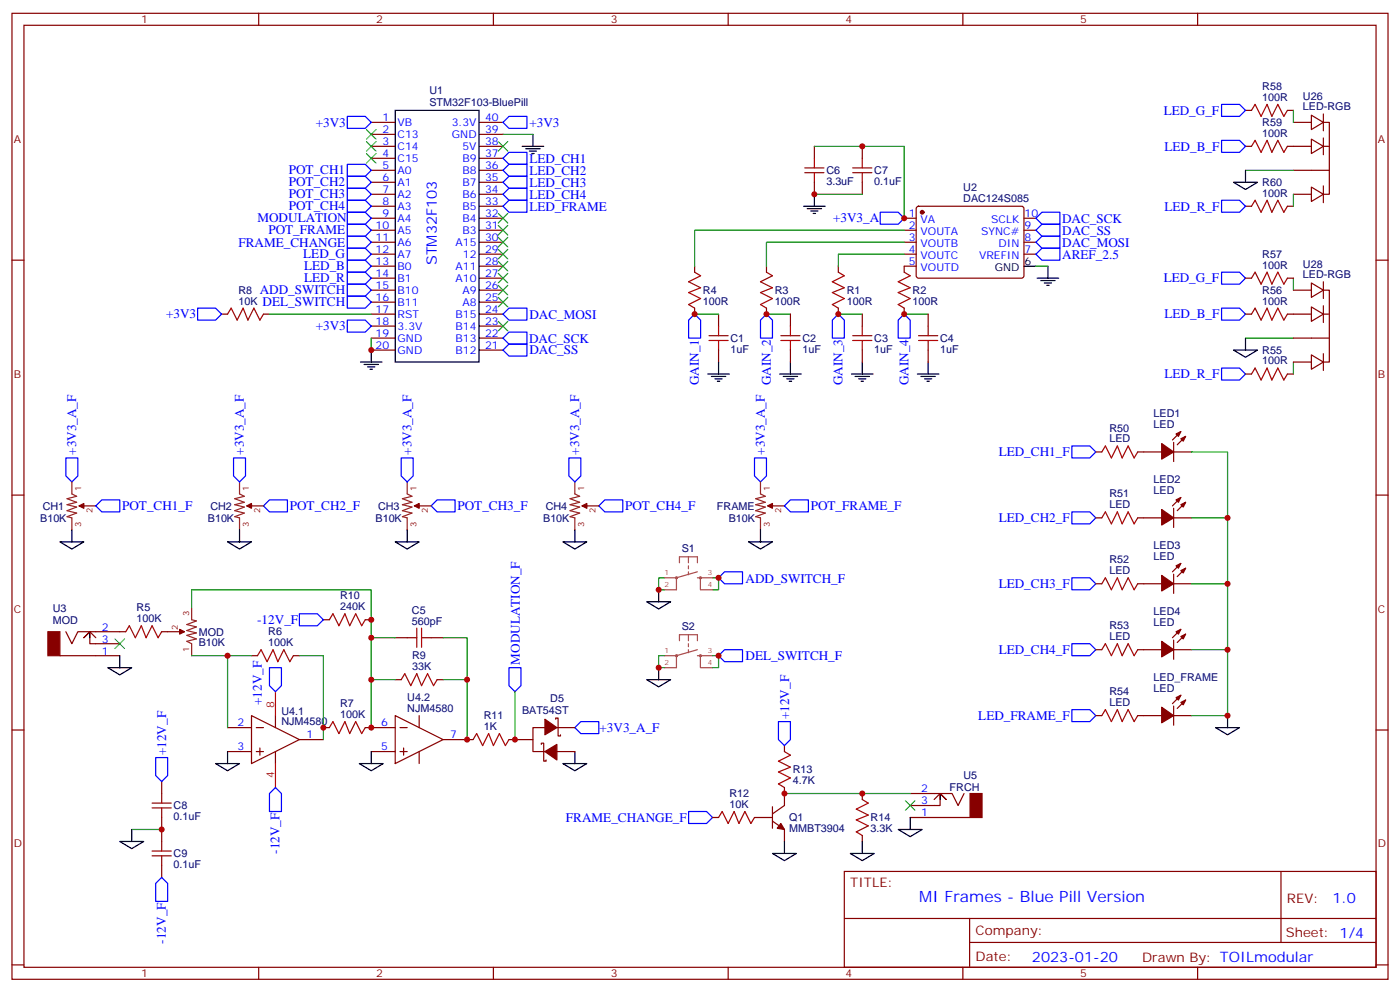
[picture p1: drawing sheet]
<svg xmlns="http://www.w3.org/2000/svg" width="412mm" height="292mm" viewBox="0 0 412 292" stroke-linecap="round" stroke-linejoin="round" font-family="sans-serif">
<g fill="none" stroke="#870000" stroke-width=".35">
<path d="M3.5 3.9h405.4v284.4h-405.4zM7.1 7.4h398.2v277.3h-398.2zM76.2 3.9v3.5M145.3 3.9v3.5M214.5 3.9v3.5M283.6 3.9v3.5M352.8 3.9v3.5M109.4 36h7M109.4 39.5h7M141.1 36h7.1M141.1 39.5h7.1M366.9 32.5h1.8"/>
<path d="M379.2 32.5h1.8M381 36h5.3M386.3 33.9l3.5 2.1-3.5 2.1zM389.8 36h1.8v21.2h-1.8M389.8 33.5v5M109.4 43.1h7M109.4 46.6h7M109.4 50.1h7M109.4 53.7h7M109.4 57.2h7M141.1 43.1h7.1M141.1 46.6h7.1"/>
<path d="M141.1 50.1h7.1M141.1 53.7h7.1M141.1 57.2h7.1M239.9 43.1v3.5M239.9 53.7v3.5M254 43.1v3.5M254 53.7v3.5M366.9 43.1h1.8M379.2 43.1h7.1M381 50.1h10.6M381 57.2h5.3M386.3 55.1l3.5 2.1-3.5 2.1z"/>
<path d="M386.3 41l3.5 2.1-3.5 2.1zM389.8 43.1h1.8M389.8 40.6v4.9M389.8 54.7v5M3.5 76.6h3.6M109.4 60.7h7M109.4 64.2h7M109.4 67.8h7M109.4 71.3h7M109.4 74.8h7M109.4 78.4h7M141.1 60.7h7.1"/>
<path d="M141.1 64.2h7.1M141.1 67.8h7.1M141.1 71.3h7.1M141.1 74.8h7.1M141.1 78.4h7.1M204.6 78.4v1.7M225.8 78.4v1.7M246.9 78.4v1.7M266.3 64.2h3.6M266.3 67.8h3.6M266.3 71.3h3.6M266.3 74.8h3.6"/>
<path d="M269.9 78.4h-3.6v1.7M270.1 60.9l.5-.2 30.6 .1 .4 .6v20l-.7 .5-30.6-.1-.4-.6v-19.8zM301.6 64.2h3.6M301.6 67.8h3.6M301.6 71.3h3.6M301.6 74.8h3.6M366.9 60.7h1.8M379.2 60.7h1.8M405.3 76.6h3.6M65.3 92.5h1.7M77.6 92.5h1.8M109.4 81.9h7"/>
<path d="M109.4 85.4h7M109.4 88.9h7M109.4 92.5h7M109.4 96h7M109.4 99.5h7M141.1 81.9h7.1M141.1 85.4h7.1M141.1 88.9h7.1M141.1 92.5h7.1M141.1 96h7.1M141.1 99.5h7.1M204.6 90.7v1.8"/>
<path d="M211.7 92.5v3.5M225.8 90.7v1.8M232.8 92.5v3.5M246.9 90.7v1.8M254 92.5v3.5M266.3 90.7v1.8M273.4 92.5v3.5M366.9 81.9h1.8M366.9 92.5h1.8M379.2 81.9h1.8M379.2 92.5h7.1M381 85.4h5.3"/>
<path d="M381 99.5h10.6M386.3 90.3l3.5 2.2-3.5 2.1zM386.3 83.3l3.5 2.1-3.5 2.1zM389.8 85.4h1.8v21.2h-1.8M389.8 92.5h1.8M389.8 82.9v5M389.8 90v4.9M109.4 103h7M141.1 103h7.1M211.7 103v3.6M232.8 103v3.6M254 103v3.6"/>
<path d="M273.4 103v3.6M366.9 110.1h1.8M379.2 110.1h1.8M381 106.6h5.3M386.3 104.5l3.5 2.1-3.5 2.1zM389.8 104.1v4.9M322.8 133h1.8M335.1 133h7.1M345.7 133h5.3M345.7 130.2v5.7M347.8 127l-2.4 2.5M349.2 128.4l-2.4 2.5"/>
<path d="M3.5 145.7h3.6M24.7 148.9h3.5M74.1 148.9h3.5M123.5 148.9h3.5M172.9 148.9h3.5M227.5 148.9h3.6M322.8 152.4h1.8M335.1 152.4h7.1M345.7 149.6v5.7M345.7 152.4h5.3M347.8 146.4l-2.4 2.5M349.2 147.8l-2.4 2.5"/>
<path d="M405.3 145.7h3.6M322.8 171.8h1.8M335.1 171.8h7.1M345.7 169v5.7M345.7 171.8h5.3M347.8 165.8l-2.4 2.5M349.2 167.3l-2.4 2.4M17.6 193h17.7M19.4 185.9l1.8 3.6 1.7-3.6h14.1M28.2 187.7l-1.7-1.8-1.8 1.8 1.8-1.8v3.6h8.8M47.6 185.9h5.3M74.1 193h1.7"/>
<path d="M86.4 193h1.8M95.2 182.4h1.8M107.6 182.4h1.8M116.4 187.7h3.5M127 187.7h3.5M322.8 191.2h1.8M335.1 191.2h7.1M345.7 188.4v5.7M345.7 191.2h5.3M347.8 185.2l-2.4 2.5M349.2 186.7l-2.4 2.4M3.5 214.9h3.6"/>
<path d="M67 214.2h7.1M74.1 210.6l14.1 7.1-14.1 7.1zM75.5 214.2h2.1M81.1 210.6v3.6M88.2 217.7h7M95.2 214.2h1.8M107.6 214.2h8.8M116.4 210.6l14.1 7.1-14.1 7.1zM116.4 200.1h1.8M117.8 214.2h2.1M123.5 210.6v3.6M128.8 200.1h1.7"/>
<path d="M130.5 217.7h8.8M149.9 217.7h7.1M159.5 219.1v-.3h.7v5.2h.7v-.3M160.5 214.2h-3.5v7h3.5M163.7 211.7v-.4h.7v5.3h.7v-.3M164 214.2h5.3M231.1 219.5v1.7M322.8 210.6h1.8M335.1 210.6h7.1M345.7 207.8v5.7M345.7 210.6h5.3M347.8 204.6l-2.4 2.5"/>
<path d="M349.2 206.1l-2.4 2.4M405.3 214.9h3.6M47.6 230v3.6M67 221.2h7.1M75.5 221.2h2.1M76.6 220.2v2.1M81.1 221.2v3.6M109.4 221.2h7M117.8 221.2h2.1M118.9 220.2v2.1M123.5 221.2v3.6M164 221.2h5.3"/>
<path d="M227.5 237.5v6.3M231.1 231.8v5.3l-3.6 2.5M254 233.6v1.7M268.1 233.6h12.4l1.7 3.5 1.8-3.5M275.2 235.3l1.7-1.7 1.8 1.7-1.8-1.7v3.5h-8.8M47.6 240.6v7.1M47.6 254.7v3.6M209.9 240.6h1.8M222.2 240.6h5.3M227.5 241.7l3.6 2.5v3.5M248.7 256.5h156.6v28.2h-156.6zM254 245.9v1.8"/>
<path d="M268.1 240.6h17.7M377.3 256.5v20.9M248.7 270.4h156.5M285.6 277.4h119.6M285.6 270.4v14.1M3.5 284h3.6M76.2 284.7v3.6M145.3 284.7v3.6M214.5 284.7v3.6M283.6 284.7v3.6M352.8 284.7v3.6M405.3 284h3.6"/>
</g>
<g fill="none" stroke="#000" stroke-width=".35">
<path d="M116.4 32.5h24.7v74.1h-24.7zM157 39.5v3.6M153.8 43.1h6.4M154.9 43.8h4.2M155.9 44.5h2.1M156.6 45.2h.7M239.9 57.2v3.5M363.4 53.7h7l-3.5 2.1zM366.9 50.1v3.6M236.7 60.7h6.4M237.8 61.4h4.2M238.8 62.1h2.1"/>
<path d="M239.5 62.8h.7M301.6 78.4h3.6M308.7 78.4v3.5M305.5 81.9h6.4M306.6 82.6h4.2M307.6 83.3h2.1M308.3 84h.7M366.9 99.5v3.5M106.2 106.6h6.3M107.2 107.3h4.3M108.3 108h2.1M109 108.7h.7"/>
<path d="M109.4 103v3.6M208.5 110.1h6.3M209.5 110.8h4.3M210.6 111.5h2.1M211.3 112.2h.7M211.7 106.6v3.5M229.7 110.1h6.3M230.7 110.8h4.2M231.8 111.5h2.1M232.5 112.2h.7M232.8 106.6v3.5M250.8 110.1h6.4"/>
<path d="M251.9 110.8h4.2M252.9 111.5h2.2M253.6 112.2h.8M254 106.6v3.5M270.2 110.1h6.4M271.3 110.8h4.2M272.3 111.5h2.2M273 112.2h.8M273.4 106.6v3.5M363.4 103h7l-3.5 2.2zM17.6 159.5h7.1l-3.5 2.1zM21.2 156v3.5"/>
<path d="M67 159.5h7.1l-3.5 2.1zM70.6 156v3.5M116.4 159.5h7.1l-3.6 2.1zM119.9 156v3.5M165.8 159.5h7.1l-3.6 2.1zM169.3 156v3.5M220.5 159.5h7l-3.5 2.1zM224 156v3.5M190.5 177.1h7.1l-3.6 2.1zM194 173.6v3.5M26.5 185.9v1.8M31.7 196.5h7.1l-3.5 2.1z"/>
<path d="M35.3 193v3.5M194 196.5v3.6M190.5 200.1h7.1l-3.6 2.1zM358.1 214.2h7l-3.5 2.1zM361.6 210.6v3.6M63.5 224.8h7.1l-3.6 2.1zM67 221.2v3.6M105.8 224.8h7.1l-3.5 2.1zM109.4 221.2v3.6M165.8 224.8h7.1l-3.6 2.1zM169.3 221.2v3.6M276.9 233.6v1.7"/>
<path d="M35.3 247.7h7l-3.5 2.1zM38.8 244.2v3.5M227.5 251.2h7.1l-3.5 2.1zM231.1 247.7v3.5M250.5 251.2h7l-3.5 2.1zM254 247.7v3.5M264.6 244.2h7l-3.5 2.1zM268.1 240.6v3.6"/>
</g>
<g fill="none" stroke="#00f" stroke-width=".35">
<path d="M102.3 34.3h5.3l1.8 1.7-1.8 1.8h-5.3zM148.2 36l1.7-1.7h5.3v3.5h-5.3zM359.8 30.7h5.3l1.8 1.8-1.8 1.8h-5.3zM102.3 48.4h5.3l1.8 1.7-1.8 1.8h-5.3zM102.3 51.9h5.3l1.8 1.8-1.8 1.7h-5.3zM102.3 55.4h5.3l1.8 1.8-1.8 1.7h-5.3zM102.3 58.9h5.3l1.8 1.8-1.8 1.8h-5.3zM148.2 46.6l1.7-1.8h5.3v3.6h-5.3zM148.2 50.1l1.7-1.7h5.3v3.5h-5.3zM148.2 53.7l1.7-1.8h5.3v3.5h-5.3zM148.2 57.2l1.7-1.8h5.3v3.5h-5.3zM359.8 58.9h5.3l1.8 1.8-1.8 1.8h-5.3z"/>
<path d="M359.8 41.3h5.3l1.8 1.8-1.8 1.7h-5.3zM102.3 62.5h5.3l1.8 1.7-1.8 1.8h-5.3zM102.3 66h5.3l1.8 1.8-1.8 1.7h-5.3zM102.3 69.5h5.3l1.8 1.8-1.8 1.8h-5.3zM102.3 73.1h5.3l1.8 1.7-1.8 1.8h-5.3zM102.3 76.6h5.3l1.8 1.8-1.8 1.7h-5.3zM148.2 60.7l1.7-1.8h5.3v3.6h-5.3zM259.3 62.5h5.3l1.7 1.7-1.7 1.8h-5.3zM305.2 71.3l1.7-1.8h5.3v3.6h-5.3zM305.2 64.2l1.7-1.7h5.3v3.5h-5.3zM306.9 73.1h5.3v3.5h-5.3l-1.7-1.8zM306.9 66h5.3v3.5h-5.3l-1.7-1.7z"/>
<path d="M58.2 90.7h5.3l1.8 1.8-1.8 1.7h-5.3zM102.3 83.6h5.3l1.8 1.8-1.8 1.8h-5.3zM102.3 87.2h5.3l1.8 1.7-1.8 1.8h-5.3zM102.3 94.2h5.3l1.8 1.8-1.8 1.8h-5.3zM102.3 80.1h5.3l1.8 1.8-1.8 1.7h-5.3zM148.2 92.5l1.7-1.8h5.3v3.5h-5.3zM148.2 99.5l1.7-1.7h5.3v3.5h-5.3zM204.6 92.5l1.8 1.7v5.3h-3.6v-5.3zM224 94.2l1.8-1.7 1.7 1.7v5.3h-3.5zM246.9 92.5l1.8 1.7v5.3h-3.5v-5.3zM266.3 92.5l1.8 1.7v5.3h-3.5v-5.3zM359.8 80.1h5.3l1.8 1.8-1.8 1.7h-5.3z"/>
<path d="M359.8 90.7h5.3l1.8 1.8-1.8 1.7h-5.3zM149.9 101.3h5.3v3.5h-5.3l-1.7-1.8zM359.8 108.3h5.3l1.8 1.8-1.8 1.8h-5.3zM19.4 134.8h3.5v5.3l-1.7 1.8-1.8-1.8zM68.8 134.8h3.5v5.3l-1.7 1.8-1.8-1.8zM118.2 134.8h3.5v5.3l-1.8 1.8-1.7-1.8zM167.6 134.8h3.5v5.3l-1.8 1.8-1.7-1.8zM222.2 134.8h3.6v5.3l-1.8 1.8-1.8-1.8zM315.7 131.3h5.3l1.8 1.7-1.8 1.8h-5.3zM28.2 148.9l1.8-1.8h5.3v3.6h-5.3zM77.6 148.9l1.8-1.8h5.3v3.6h-5.3zM127 148.9l1.8-1.8h5.3v3.6h-5.3z"/>
<path d="M176.4 148.9l1.8-1.8h5.2v3.6h-5.2zM231.1 148.9l1.7-1.8h5.3v3.6h-5.3zM315.7 150.7h5.3l1.8 1.7-1.8 1.8h-5.3zM211.7 170.1l1.7-1.8h5.3v3.5h-5.3zM315.7 170.1h5.3l1.8 1.7-1.8 1.8h-5.3zM79.4 196.5h3.5v5.3l-1.8 1.8-1.7-1.8zM88.2 180.7h5.3l1.7 1.7-1.7 1.8h-5.3zM149.9 196.5h3.6v5.3l-1.8 1.8-1.8-1.8zM211.7 193l1.7-1.8h5.3v3.6h-5.3zM315.7 189.5h5.3l1.8 1.7-1.8 1.8h-5.3zM171.1 212.4h5.3v3.5h-5.3l-1.8-1.7zM229.3 212.4h3.5v5.3l-1.7 1.8-1.8-1.8z"/>
<path d="M315.7 208.9h5.3l1.8 1.7-1.8 1.8h-5.3zM45.9 223h3.5v5.3l-1.8 1.7-1.7-1.7zM81.1 231.8l1.8 1.8v5.3h-3.5v-5.3zM202.8 238.9h5.3l1.8 1.7-1.8 1.8h-5.3zM47.6 258.3l1.8 1.7v5.3h-3.5v-5.3z"/>
</g>
<g fill="none" stroke="#3c3" stroke-width=".35">
<path d="M107.9 38.1l2.9 2.9M110.8 38.1l-2.9 2.9M107.9 41.7l2.9 2.8M107.9 45.2l2.9 2.8M110.8 41.7l-2.9 2.8M110.8 45.2l-2.9 2.8M146.8 41.7l2.8 2.8M149.6 41.7l-2.8 2.8M146.8 62.8l2.8 2.9M146.8 66.4l2.8 2.8M146.8 69.9l2.8 2.8M146.8 73.4l2.8 2.8"/>
<path d="M146.8 76.9l2.8 2.9M149.6 62.8l-2.8 2.9M149.6 66.4l-2.8 2.8M149.6 69.9l-2.8 2.8M149.6 73.4l-2.8 2.8M149.6 76.9l-2.8 2.9M146.8 80.5l2.8 2.8M146.8 84l2.8 2.8M146.8 87.5l2.8 2.8M146.8 94.6l2.8 2.8M149.6 80.5l-2.8 2.8M149.6 84l-2.8 2.8"/>
<path d="M149.6 87.5l-2.8 2.8M149.6 94.6l-2.8 2.8M33.9 188.1l2.8 2.8M36.7 188.1l-2.8 2.8M266.7 235.7l2.8 2.8M269.5 235.7l-2.8 2.8"/>
</g>
<g fill="none" stroke="#a10000" stroke-width=".35">
<path d="M368.7 32.5l1-1.8 1.8 3.6 1.7-3.6 1.4 3.6 1.8-3.6 1.8 3.6 1-1.8M237.1 49.4h5.6M237.1 50.8h5.6M239.9 46.6v2.8M239.9 50.8v2.9M251.2 49.4h5.6M251.2 50.8h5.6M254 46.6v2.8M254 50.8v2.9M368.7 43.1l1-1.8 1.8 3.5 1.7-3.5 1.4 3.5 1.8-3.5 1.8 3.5 1-1.7M368.7 60.7l1-1.8 1.8 3.6 1.7-3.6 1.4 3.6 1.8-3.6 1.8 3.6 1-1.8M67 92.5l1.1-1.8 1.7 3.5 1.8-3.5 1.4 3.5 1.8-3.5 1.8 3.5 1-1.7"/>
<path d="M204.6 80.1l1.8 1.1-3.6 1.7 3.6 1.8-3.6 1.4 3.6 1.8-3.6 1.7 1.8 1.1M208.8 98.8h5.7M211.7 96v2.8M225.8 80.1l1.7 1.1-3.5 1.7 3.5 1.8-3.5 1.4 3.5 1.8-3.5 1.7 1.8 1.1M230 98.8h5.7M232.8 96v2.8M246.9 80.1l1.8 1.1-3.5 1.7 3.5 1.8-3.5 1.4 3.5 1.8-3.5 1.7 1.7 1.1M251.2 98.8h5.6M254 96v2.8M266.3 80.1l1.8 1.1-3.5 1.7 3.5 1.8-3.5 1.4 3.5 1.8-3.5 1.7 1.7 1.1M270.6 98.8h5.6M273.4 96v2.8"/>
<path d="M368.7 92.5l1-1.8 1.8 3.5 1.7-3.5 1.4 3.5 1.8-3.5 1.8 3.5 1-1.7M368.7 81.9l1-1.8 1.8 3.5 1.7-3.5 1.4 3.5 1.8-3.5 1.8 3.5 1-1.7M208.8 100.2h5.7M211.7 100.2v2.8M230 100.2h5.7M232.8 100.2v2.8M251.2 100.2h5.6M254 100.2v2.8M270.6 100.2h5.6M273.4 100.2v2.8M368.7 110.1l1-1.8 1.8 3.6 1.7-3.6 1.4 3.6 1.8-3.6 1.8 3.6 1-1.8M324.6 133l1-1.7 1.8 3.5 1.7-3.5 1.5 3.5 1.7-3.5 1.8 3.5 1-1.8"/>
<path d="M324.6 152.4l1-1.7 1.8 3.5 1.7-3.5 1.5 3.5 1.7-3.5 1.8 3.5 1-1.8M324.6 171.8l1-1.7 1.8 3.5 1.7-3.5 1.5 3.5 1.7-3.5 1.8 3.5 1-1.8M37 185.9l1.1-1.7 1.8 3.5 1.7-3.5 1.4 3.5 1.8-3.5 1.8 3.5 1-1.8M75.8 193l1.1-1.8 1.8 3.6 1.7-3.6 1.4 3.6 1.8-3.6 1.8 3.6 1-1.8M97 182.4l1.1-1.7 1.7 3.5 1.8-3.5 1.4 3.5 1.8-3.5 1.7 3.5 1.1-1.8M119.9 187.7h2.9M122.8 184.9v5.6M124.2 184.9v5.6M124.2 187.7h2.8M324.6 191.2l1-1.7 1.8 3.5 1.7-3.5 1.5 3.5 1.7-3.5 1.8 3.5 1-1.8M97 214.2l1.1-1.8 1.7 3.5 1.8-3.5 1.4 3.5 1.8-3.5 1.7 3.5 1.1-1.7M118.2 200.1l1-1.8 1.8 3.5 1.8-3.5 1.4 3.5 1.7-3.5 1.8 3.5 1.1-1.7"/>
<path d="M139.3 217.7l1.1-1.8 1.8 3.6 1.7-3.6 1.4 3.6 1.8-3.6 1.8 3.6 1-1.8M324.6 210.6l1-1.7 1.8 3.5 1.7-3.5 1.5 3.5 1.7-3.5 1.8 3.5 1-1.8M44.8 237.8h5.6M44.8 236.4h5.6M47.6 233.6v2.8M47.6 237.8v2.8M231.1 221.2l1.7 1.1-3.5 1.7 3.5 1.8-3.5 1.4 3.5 1.8-3.5 1.8 1.8 1M254 235.3l1.8 1.1-3.6 1.8 3.6 1.7-3.6 1.4 3.6 1.8-3.6 1.8 1.8 1M44.8 251.9h5.6M44.8 250.5h5.6M47.6 247.7v2.8M47.6 251.9v2.8"/>
<path d="M211.7 240.6l1-1.7 1.8 3.5 1.8-3.5 1.4 3.5 1.7-3.5 1.8 3.5 1-1.8"/>
</g>
<g fill="none" stroke="#008700" stroke-width=".35">
<path d="M148.2 39.5h8.8M381 32.5v3.5M239.9 43.1h26.4v21.1M239.9 57.2h14.1M366.9 50.1h14.1M381 57.2v3.5M266.3 74.8h-19.4v3.6M266.3 71.3h-40.5v7.1M266.3 67.8h-61.7v10.6M305.2 78.4h3.5M79.4 92.5h30M109.4 99.5v3.5"/>
<path d="M204.6 92.5h7.1M225.8 92.5h7M246.9 92.5h7.1M266.3 92.5h7.1M366.9 99.5h14.1M381 81.9v3.5M381 106.6v3.5M351 133h10.6v77.6h-10.6M351 152.4h10.6M56.4 178.9v-5.3h53v40.6M195.8 170.1h-1.8v3.5h1.8M209.9 170.1h1.8v3.5h-1.8"/>
<path d="M351 171.8h10.6M56.4 193h17.7M67 193v21.2M88.2 193h7v24.7M109.4 187.7h7M130.5 187.7h7.1v30M195.8 193h-1.8v3.5h1.8M209.9 193h1.8v3.5h-1.8M351 191.2h10.6M109.4 200.1h7M130.5 200.1h7.1M151.7 203.6v14.1"/>
<path d="M231.1 233.6h37M38.8 244.2h8.8"/>
</g>
<g fill="#870000" stroke="#870000" stroke-width=".35">
<path d="M23.3 148.9l1.4-.7v1.4z"/>
<path d="M72.7 148.9l1.4-.7v1.4z"/>
<path d="M122.1 148.9l1.4-.7v1.4z"/>
<path d="M171.4 148.9l1.5-.7v1.4z"/>
<path d="M14.1 185.9h3.5v7.1h-3.5z"/>
<path d="M52.9 185.2l1.4 .7-1.4 .8z"/>
<path d="M347.8 129.2l1.4-.8-.7 1.5z"/>
<path d="M346.4 127.7l1.4-.7-.7 1.4z"/>
<path d="M342.2 130.6l3.5 2.4-3.5 2.1z"/>
<path d="M347.8 148.6l1.4-.8-.7 1.5z"/>
<path d="M346.4 147.1l1.4-.7-.7 1.4z"/>
<path d="M342.2 150l3.5 2.4-3.5 2.2z"/>
<path d="M347.8 168l1.4-.7-.7 1.4z"/>
<path d="M346.4 166.5l1.4-.7-.7 1.5z"/>
<path d="M342.2 169.4l3.5 2.4-3.5 2.2z"/>
<path d="M347.8 187.4l1.4-.7-.7 1.4z"/>
<path d="M346.4 185.9l1.4-.7-.7 1.5z"/>
<path d="M342.2 188.8l3.5 2.4-3.5 2.2z"/>
<path d="M347.8 206.8l1.4-.7-.7 1.4z"/>
<path d="M346.4 205.4l1.4-.8-.7 1.5z"/>
<path d="M342.2 208.2l3.5 2.4-3.5 2.2z"/>
<path d="M230 242.4l1.1 1.8-2.1-.4z"/>
<path d="M285.8 233.6h3.5v7h-3.5z"/>
<path d="M226.1 148.9l1.4-.7v1.4z"/>
<path d="M160.5 211.7l3.5 2.5-3.5 2.1z"/>
<path d="M160.5 221.2l3.5-2.1v4.6z"/>
<circle cx="271.6" cy="62.5" r=".53"/>
</g>
<path d="M21.2 141.9v3.5l1.4 .7-2.8 .7 2.8 1-2.8 .8 2.8 .7-2.8 1 2.8 .7-2.8 1.1 1.4 .3v3.6M23.3 148.9h1.4M70.6 141.9v3.5l1.4 .7-2.9 .7 2.9 1-2.9 .8 2.9 .7-2.9 1 2.9 .7-2.9 1.1 1.5 .3v3.6M72.7 148.9h1.4M119.9 141.9v3.5l1.5 .7-2.9 .7 2.9 1-2.9 .8 2.9 .7-2.9 1 2.9 .7-2.9 1.1 1.4 .3v3.6M122.1 148.9h1.4M169.3 141.9v3.5l1.4 .7-2.8 .7 2.8 1-2.8 .8 2.8 .7-2.8 1 2.8 .7-2.8 1.1 1.4 .3v3.6M171.4 148.9h1.5M224 141.9v3.5l1.4 .7-2.8 .7 2.8 1-2.8 .8 2.8 .7-2.8 1 2.8 .7-2.8 1.1 1.4 .3v3.6M226.1 148.9h1.4M56.4 178.9v3.5l1.5 .4-2.9 1 2.9 .7-2.9 1.1 2.9 .7-2.9 .7 2.9 1.1-2.9 .7 1.4 .7v3.5M52.9 185.9h1.4" fill="none" stroke="#8c2424" stroke-width=".35"/>
<path d="M81.1 203.6v7M81.1 224.8v7" fill="none" stroke="#f00" stroke-width=".35"/>
<g fill="none" stroke="#a64a4a" stroke-width=".56">
<path d="M199.4 170.1l-.1-.2-.2 .2 .2 .1 .1-.1M206.5 170.1l-.2-.2-.2 .2 .2 .1 .2-.1"/>
<circle cx="199.3" cy="193" r=".18"/>
<circle cx="206.3" cy="193" r=".18"/>
</g>
<g fill="none" stroke="#a64a4a" stroke-width=".35">
<path d="M195.8 170.1h3.5M199.3 170.1v3.5h-3.5M200.1 165.7v-1.8h5.3v1.8M202.8 163.9v1.8M202.8 166.5v.9M202.8 168.3v.9M205.4 170.1h.9v3.5M205.4 168.3l-6.1 1.8M206.4 170.1h3.5M206.4 173.6h3.5M195.8 193h3.5M199.3 193v3.5h-3.5"/>
<path d="M200.1 188.6v-1.8h5.3v1.8M202.8 186.8v1.8M202.8 189.5v.9M202.8 191.2v.9M205.4 193h.9v3.5M205.4 191.2l-6.1 1.8M206.4 193h3.5M206.4 196.5h3.5"/>
</g>
<g fill="#c00">
<circle cx="109.4" cy="103" r=".88"/>
<circle cx="204.6" cy="92.5" r=".88"/>
<circle cx="225.8" cy="92.5" r=".88"/>
<circle cx="246.9" cy="92.5" r=".88"/>
<circle cx="266.3" cy="92.5" r=".88"/>
<circle cx="67" cy="193" r=".88"/>
<circle cx="95.3" cy="214.2" r=".88"/>
<circle cx="109.4" cy="214.2" r=".88"/>
<circle cx="109.4" cy="200.1" r=".88"/>
<circle cx="109.4" cy="187.7" r=".88"/>
<circle cx="137.6" cy="200.1" r=".88"/>
<circle cx="137.6" cy="217.7" r=".88"/>
<circle cx="266.3" cy="64.2" r=".88"/>
<circle cx="254" cy="43.1" r=".88"/>
<circle cx="239.9" cy="57.2" r=".88"/>
<circle cx="47.6" cy="244.2" r=".88"/>
<circle cx="211.7" cy="170.1" r=".88"/>
<circle cx="211.7" cy="193" r=".88"/>
<circle cx="361.6" cy="191.2" r=".88"/>
<circle cx="361.6" cy="171.8" r=".88"/>
<circle cx="361.6" cy="152.4" r=".88"/>
<circle cx="231.1" cy="233.6" r=".88"/>
<circle cx="254" cy="233.6" r=".88"/>
<circle cx="109.4" cy="182.4" r=".88"/>
<circle cx="194" cy="173.6" r=".88"/>
<circle cx="194" cy="196.5" r=".88"/>
<circle cx="361.6" cy="210.6" r=".88"/>
<circle cx="151.7" cy="217.7" r=".88"/>
</g>
<text font-size="4.6" fill="#00f" x="270.8" y="265.5">MI Frames - Blue Pill Version</text>
<g font-size="4.2" fill="#00f">
<text x="128.7" y="78.1" transform="rotate(-90 128.7 78.1)">STM32F103</text>
<text x="392.5" y="265.8">1.0</text>
<text x="304" y="283.1">2023-01-20</text>
</g>
<g font-size="3.9" fill="#00f">
<text x="342.8" y="33.8">LED_G_F</text>
<text x="93" y="37.2">+3V3</text>
<text x="155.9" y="37.3">+3V3</text>
<text x="155.9" y="47.9">LED_CH1</text>
<text x="343" y="44.3">LED_B_F</text>
<text x="85.1" y="51.4">POT_CH1</text>
<text x="155.9" y="51.4">LED_CH2</text>
<text x="85.1" y="54.9">POT_CH2</text>
<text x="85.1" y="58.4">POT_CH3</text>
<text x="155.9" y="55">LED_CH3</text>
<text x="155.9" y="58.5">LED_CH4</text>
<text x="75.8" y="65.5">MODULATION</text>
<text x="85.1" y="61.9">POT_CH4</text>
<text x="155.9" y="62">LED_FRAME</text>
<text x="245.4" y="65.5">+3V3_A</text>
<text x="312.8" y="65.5">DAC_SCK</text>
<text x="343" y="62">LED_R_F</text>
<text x="79.1" y="69">POT_FRAME</text>
<text x="312.9" y="69.1">DAC_SS</text>
<text x="70.2" y="72.6">FRAME_CHANGE</text>
<text x="89.3" y="76.1">LED_G</text>
<text x="312.9" y="76.1">AREF_2.5</text>
<text x="312.9" y="72.6">DAC_MOSI</text>
<text x="89.6" y="79.6">LED_B</text>
<text x="89.6" y="83.1">LED_R</text>
<text x="342.8" y="83.1">LED_G_F</text>
<text x="76.5" y="86.7">ADD_SWITCH</text>
<text x="48.9" y="93.6">+3V3</text>
<text x="77.3" y="90.2">DEL_SWITCH</text>
<text x="155.9" y="93.8">DAC_MOSI</text>
<text x="343" y="93.7">LED_B_F</text>
<text x="93" y="97.2">+3V3</text>
<text x="155.9" y="100.8">DAC_SCK</text>
<text x="155.9" y="104.3">DAC_SS</text>
<text x="205.9" y="113.4" transform="rotate(-90 205.9 113.4)">GAIN_1</text>
<text x="227" y="113.4" transform="rotate(-90 227 113.4)">GAIN_2</text>
<text x="248.2" y="113.4" transform="rotate(-90 248.2 113.4)">GAIN_3</text>
<text x="267.6" y="113.4" transform="rotate(-90 267.6 113.4)">GAIN_4</text>
<text x="343" y="111.4">LED_R_F</text>
<text x="22.5" y="133.9" transform="rotate(-90 22.5 133.9)">+3V3_A_F</text>
<text x="71.8" y="133.9" transform="rotate(-90 71.8 133.9)">+3V3_A_F</text>
<text x="121.2" y="133.9" transform="rotate(-90 121.2 133.9)">+3V3_A_F</text>
<text x="170.6" y="133.9" transform="rotate(-90 170.6 133.9)">+3V3_A_F</text>
<text x="225.3" y="133.9" transform="rotate(-90 225.3 133.9)">+3V3_A_F</text>
<text x="294.2" y="134.3">LED_CH1_F</text>
<text x="36" y="150.2">POT_CH1_F</text>
<text x="85.4" y="150.2">POT_CH2_F</text>
<text x="134.8" y="150.2">POT_CH3_F</text>
<text x="184.1" y="150.2">POT_CH4_F</text>
<text x="238.8" y="150.2">POT_FRAME_F</text>
<text x="294.2" y="153.7">LED_CH2_F</text>
<text x="219.6" y="171.5">ADD_SWITCH_F</text>
<text x="294.2" y="173.1">LED_CH3_F</text>
<text x="75.8" y="183.6">-12V_F</text>
<text x="153.1" y="195.6" transform="rotate(-90 153.1 195.6)">MODULATION_F</text>
<text x="219.6" y="194.4">DEL_SWITCH_F</text>
<text x="294.2" y="192.5">LED_CH4_F</text>
<text x="77.1" y="207.5" transform="rotate(-90 77.1 207.5)">+12V_F</text>
<text x="176.6" y="215.4">+3V3_A_F</text>
<text x="232.4" y="211.7" transform="rotate(-90 232.4 211.7)">+12V_F</text>
<text x="288.2" y="211.9">LED_FRAME_F</text>
<text x="49" y="222.3" transform="rotate(-90 49 222.3)">+12V_F</text>
<text x="166.7" y="241.9">FRAME_CHANGE_F</text>
<text x="82.4" y="251.3" transform="rotate(-90 82.4 251.3)">-12V_F</text>
<text x="48.9" y="277.7" transform="rotate(-90 48.9 277.7)">-12V_F</text>
</g>
<g font-size="3.9" fill="#800">
<text x="250.5" y="261.1">TITLE:</text>
<text x="379.1" y="265.8">REV:</text>
<text x="287.4" y="275.3">Company:</text>
<text x="378.7" y="275.9">Sheet: 1/4</text>
<text x="287.4" y="283">Date:</text>
<text x="336.4" y="283.1">Drawn By: TOILmodular</text>
</g>
<g font-size="3.2" fill="#800">
<text x="41.6" y="6.9">1</text>
<text x="110.8" y="6.9">2</text>
<text x="179.9" y="6.9">3</text>
<text x="249.1" y="6.9">4</text>
<text x="318.2" y="6.9">5</text>
<text x="4.1" y="42">A</text>
<text x="405.9" y="42">A</text>
<text x="4.1" y="111.2">B</text>
<text x="405.9" y="111.2">B</text>
<text x="4.1" y="180.3">C</text>
<text x="405.9" y="180.3">C</text>
<text x="4.1" y="249.4">D</text>
<text x="405.9" y="249.4">D</text>
<text x="41.6" y="287.7">1</text>
<text x="110.8" y="287.7">2</text>
<text x="179.9" y="287.7">3</text>
<text x="249.1" y="287.7">4</text>
<text x="318.2" y="287.7">5</text>
</g>
<g font-size="3.2" fill="#000080">
<text x="126.5" y="27.8">U1</text>
<text x="371.8" y="29.7">100R</text>
<text x="371.8" y="26.5">R58</text>
<text x="383.8" y="29.4">U26</text>
<text x="126.5" y="31.1">STM32F103-BluePill</text>
<text x="383.8" y="32.5">LED-RGB</text>
<text x="371.8" y="40.3">100R</text>
<text x="371.8" y="37.1">R59</text>
<text x="243.4" y="51.2">C6</text>
<text x="257.5" y="51.3">C7</text>
<text x="243.4" y="54.4">3.3uF</text>
<text x="257.5" y="54.4">0.1uF</text>
<text x="283.7" y="59.4">DAC124S085</text>
<text x="283.7" y="56.3">U2</text>
<text x="371.8" y="57.9">100R</text>
<text x="371.8" y="54.8">R60</text>
<text x="371.8" y="75.9">R57</text>
<text x="371.8" y="79.1">100R</text>
<text x="383.8" y="81.9">LED-RGB</text>
<text x="383.8" y="78.8">U28</text>
<text x="70.2" y="89.6">10K</text>
<text x="70.2" y="86.5">R8</text>
<text x="207.1" y="89.7">100R</text>
<text x="207.1" y="86.5">R4</text>
<text x="228.2" y="89.7">100R</text>
<text x="228.2" y="86.5">R3</text>
<text x="249.4" y="89.7">100R</text>
<text x="249.4" y="86.5">R1</text>
<text x="268.8" y="89.7">100R</text>
<text x="268.8" y="86.5">R2</text>
<text x="371.8" y="89.6">100R</text>
<text x="371.8" y="86.5">R56</text>
<text x="215.2" y="100.6">C1</text>
<text x="236.4" y="100.6">C2</text>
<text x="257.5" y="100.6">C3</text>
<text x="276.9" y="100.6">C4</text>
<text x="215.2" y="103.8">1uF</text>
<text x="236.4" y="103.8">1uF</text>
<text x="257.5" y="103.8">1uF</text>
<text x="276.9" y="103.8">1uF</text>
<text x="371.8" y="107.3">100R</text>
<text x="371.8" y="104.1">R55</text>
<text x="339.8" y="126">LED</text>
<text x="339.8" y="122.9">LED1</text>
<text x="326.8" y="130.2">LED</text>
<text x="326.8" y="127">R50</text>
<text x="339.8" y="142.3">LED2</text>
<text x="326.8" y="149.6">LED</text>
<text x="326.8" y="146.4">R51</text>
<text x="339.8" y="145.4">LED</text>
<text x="11.8" y="153.6">B10K</text>
<text x="12.6" y="150.1">CH1</text>
<text x="61.2" y="153.6">B10K</text>
<text x="62" y="150.1">CH2</text>
<text x="110.6" y="153.6">B10K</text>
<text x="111.4" y="150.1">CH3</text>
<text x="160" y="153.6">B10K</text>
<text x="160.8" y="150.1">CH4</text>
<text x="211.2" y="150">FRAME</text>
<text x="214.7" y="153.6">B10K</text>
<text x="339.8" y="161.7">LED3</text>
<text x="200.8" y="162.4">S1</text>
<text x="326.8" y="165.8">R52</text>
<text x="339.8" y="164.8">LED</text>
<text x="326.8" y="169">LED</text>
<text x="40.2" y="180">R5</text>
<text x="100.2" y="179.6">240K</text>
<text x="100.2" y="176.4">R10</text>
<text x="15.5" y="180">U3</text>
<text x="15.6" y="183.5">MOD</text>
<text x="40.2" y="183.1">100K</text>
<text x="121.3" y="183.8">560pF</text>
<text x="121.3" y="180.7">C5</text>
<text x="200.8" y="185.3">S2</text>
<text x="326.8" y="185.2">R53</text>
<text x="339.8" y="184.2">LED</text>
<text x="339.8" y="181.1">LED4</text>
<text x="58.6" y="190.2">B10K</text>
<text x="58.6" y="187.1">MOD</text>
<text x="79" y="190.2">100K</text>
<text x="79" y="187">R6</text>
<text x="326.8" y="188.4">LED</text>
<text x="121.4" y="197.2">33K</text>
<text x="121.4" y="194.1">R9</text>
<text x="339.8" y="203.6">LED</text>
<text x="339.8" y="200.5">LED_FRAME</text>
<text x="100.2" y="208.2">R7</text>
<text x="120" y="209.5">NJM4580</text>
<text x="120" y="206.3">U4.2</text>
<text x="162.1" y="206.5">D5</text>
<text x="326.8" y="207.8">LED</text>
<text x="326.8" y="204.6">R54</text>
<text x="82.9" y="213.5">NJM4580</text>
<text x="82.9" y="210.4">U4.1</text>
<text x="100.2" y="211.3">100K</text>
<text x="142.5" y="214.9">1K</text>
<text x="142.5" y="211.7">R11</text>
<text x="153.8" y="210">BAT54ST</text>
<text x="233.5" y="227.7">R13</text>
<text x="233.5" y="230.8">4.7K</text>
<text x="279.7" y="232.9">FRCH</text>
<text x="283.8" y="229.4">U5</text>
<text x="51.2" y="238.2">C8</text>
<text x="214.9" y="237.8">10K</text>
<text x="214.9" y="234.6">R12</text>
<text x="51.2" y="241.4">0.1uF</text>
<text x="232.5" y="244.9">MMBT3904</text>
<text x="232.5" y="241.8">Q1</text>
<text x="256.5" y="244.9">3.3K</text>
<text x="256.5" y="241.7">R14</text>
<text x="51.2" y="255.5">0.1uF</text>
<text x="51.2" y="252.3">C9</text>
</g>
<g font-size="3.2" fill="#00f">
<text x="112.6" y="35.7">1</text>
<text x="142.9" y="35.7">40</text>
<text x="112.6" y="39.2">2</text>
<text x="117.1" y="40.6">C13</text>
<text x="117.1" y="37.1">VB</text>
<text x="133.1" y="37.1">3.3V</text>
<text x="133.1" y="40.6">GND</text>
<text x="142.9" y="39.2">39</text>
<text x="112.6" y="46.2">4</text>
<text x="112.6" y="42.7">3</text>
<text x="117.1" y="47.7">C15</text>
<text x="117.1" y="44.1">C14</text>
<text x="136.2" y="47.7">B9</text>
<text x="136.2" y="44.1">5V</text>
<text x="142.9" y="42.7">38</text>
<text x="142.9" y="46.2">37</text>
<text x="112.6" y="53.3">6</text>
<text x="112.6" y="49.8">5</text>
<text x="117.1" y="51.2">A0</text>
<text x="136.2" y="51.2">B8</text>
<text x="142.9" y="49.8">36</text>
<text x="142.9" y="53.3">35</text>
<text x="112.6" y="56.8">7</text>
<text x="117.1" y="58.2">A2</text>
<text x="117.1" y="54.7">A1</text>
<text x="136.2" y="54.7">B7</text>
<text x="136.2" y="58.2">B6</text>
<text x="142.9" y="56.8">34</text>
<text x="112.6" y="63.9">9</text>
<text x="112.6" y="60.4">8</text>
<text x="117.1" y="65.3">A4</text>
<text x="117.1" y="61.8">A3</text>
<text x="136.2" y="61.8">B5</text>
<text x="136.2" y="65.3">B4</text>
<text x="142.9" y="60.4">33</text>
<text x="142.9" y="63.9">32</text>
<text x="267.7" y="63.9">1</text>
<text x="271.2" y="65.7">VA</text>
<text x="292" y="65.7">SCLK</text>
<text x="301.8" y="63.9">10</text>
<text x="110.6" y="70.9">11</text>
<text x="110.6" y="67.4">10</text>
<text x="117.1" y="68.8">A5</text>
<text x="136.2" y="68.8">B3</text>
<text x="142.9" y="67.4">31</text>
<text x="142.9" y="70.9">30</text>
<text x="267.7" y="67.4">2</text>
<text x="267.7" y="70.9">3</text>
<text x="271.2" y="69.2">VOUTA</text>
<text x="289" y="69.2">SYNC#</text>
<text x="301.8" y="70.9">8</text>
<text x="301.8" y="67.4">9</text>
<text x="110.6" y="78">13</text>
<text x="110.6" y="74.5">12</text>
<text x="117.1" y="75.9">A7</text>
<text x="117.1" y="72.4">A6</text>
<text x="134.2" y="72.4">A15</text>
<text x="136.4" y="75.9">12</text>
<text x="142.9" y="74.5">29</text>
<text x="142.9" y="78">28</text>
<text x="267.7" y="74.5">4</text>
<text x="267.7" y="78">5</text>
<text x="271.2" y="72.7">VOUTB</text>
<text x="271.2" y="76.2">VOUTC</text>
<text x="288.4" y="76.2">VREFIN</text>
<text x="294.2" y="72.7">DIN</text>
<text x="301.8" y="74.5">7</text>
<text x="110.6" y="81.5">14</text>
<text x="117.1" y="82.9">B1</text>
<text x="117.1" y="79.4">B0</text>
<text x="134.2" y="79.4">A11</text>
<text x="134.2" y="82.9">A10</text>
<text x="142.9" y="81.5">27</text>
<text x="271.2" y="79.8">VOUTD</text>
<text x="110.6" y="88.6">16</text>
<text x="110.6" y="85.1">15</text>
<text x="117.1" y="90">B11</text>
<text x="117.1" y="86.5">B10</text>
<text x="136.2" y="86.5">A9</text>
<text x="136.2" y="90">A8</text>
<text x="142.9" y="85.1">26</text>
<text x="142.9" y="88.6">25</text>
<text x="110.6" y="95.6">18</text>
<text x="110.6" y="92.1">17</text>
<text x="117.1" y="93.5">RST</text>
<text x="134.2" y="93.5">B15</text>
<text x="142.9" y="92.1">24</text>
<text x="142.9" y="95.6">23</text>
<text x="110.6" y="99.2">19</text>
<text x="117.1" y="100.6">GND</text>
<text x="117.1" y="97">3.3V</text>
<text x="134.2" y="97">B14</text>
<text x="134.2" y="100.6">B13</text>
<text x="142.9" y="99.2">22</text>
<text x="110.6" y="102.7">20</text>
<text x="117.1" y="104.1">GND</text>
<text x="134.2" y="104.1">B12</text>
<text x="142.9" y="102.7">21</text>
<text x="30" y="185.6">2</text>
<text x="30" y="189.1">3</text>
<text x="30" y="192.7">1</text>
<text x="69.9" y="213.8">2</text>
<text x="112.3" y="213.8">6</text>
<text x="69.9" y="220.9">3</text>
<text x="90.3" y="217.3">1</text>
<text x="112.3" y="220.9">5</text>
<text x="132.6" y="217.3">7</text>
<text x="271.4" y="233.2">2</text>
<text x="271.4" y="236.7">3</text>
<text x="271.4" y="240.3">1</text>
</g>
<g font-size="3.2">
<text x="301.8" y="78">6</text>
<text x="293" y="79.8">GND</text>
</g>
<g font-size="3.2" fill="#f00">
<text x="80.8" y="208.5" transform="rotate(-90 80.8 208.5)">8</text>
<text x="80.8" y="228.9" transform="rotate(-90 80.8 228.9)">4</text>
</g>
<g font-size="2.5" fill="#800">
<text x="23.9" y="144.6" transform="rotate(-90 23.9 144.6)">1</text>
<text x="73.3" y="144.6" transform="rotate(-90 73.3 144.6)">1</text>
<text x="122.7" y="144.6" transform="rotate(-90 122.7 144.6)">1</text>
<text x="172.1" y="144.6" transform="rotate(-90 172.1 144.6)">1</text>
<text x="226.8" y="144.6" transform="rotate(-90 226.8 144.6)">1</text>
<text x="23.9" y="155.1" transform="rotate(-90 23.9 155.1)">3</text>
<text x="27.3" y="151.1" transform="rotate(-90 27.3 151.1)">2</text>
<text x="73.3" y="155.1" transform="rotate(-90 73.3 155.1)">3</text>
<text x="76.7" y="151.1" transform="rotate(-90 76.7 151.1)">2</text>
<text x="122.7" y="155.1" transform="rotate(-90 122.7 155.1)">3</text>
<text x="126" y="151.1" transform="rotate(-90 126 151.1)">2</text>
<text x="172.1" y="155.1" transform="rotate(-90 172.1 155.1)">3</text>
<text x="175.4" y="151.1" transform="rotate(-90 175.4 151.1)">2</text>
<text x="226.8" y="155.1" transform="rotate(-90 226.8 155.1)">3</text>
<text x="230.1" y="151.1" transform="rotate(-90 230.1 151.1)">2</text>
<text x="52.4" y="185.4" transform="rotate(-90 52.4 185.4)">2</text>
<text x="55.7" y="181.4" transform="rotate(-90 55.7 181.4)">3</text>
<text x="55.7" y="191.9" transform="rotate(-90 55.7 191.9)">1</text>
</g>
<g font-size="2.1" fill="#a54b4b">
<text x="195.8" y="169.4">1</text>
<text x="195.8" y="172.9">2</text>
<text x="208.5" y="169.4">3</text>
<text x="208.5" y="172.9">4</text>
<text x="195.8" y="192.3">1</text>
<text x="195.8" y="195.8">2</text>
<text x="208.5" y="192.3">3</text>
<text x="208.5" y="195.8">4</text>
</g>
</svg>
